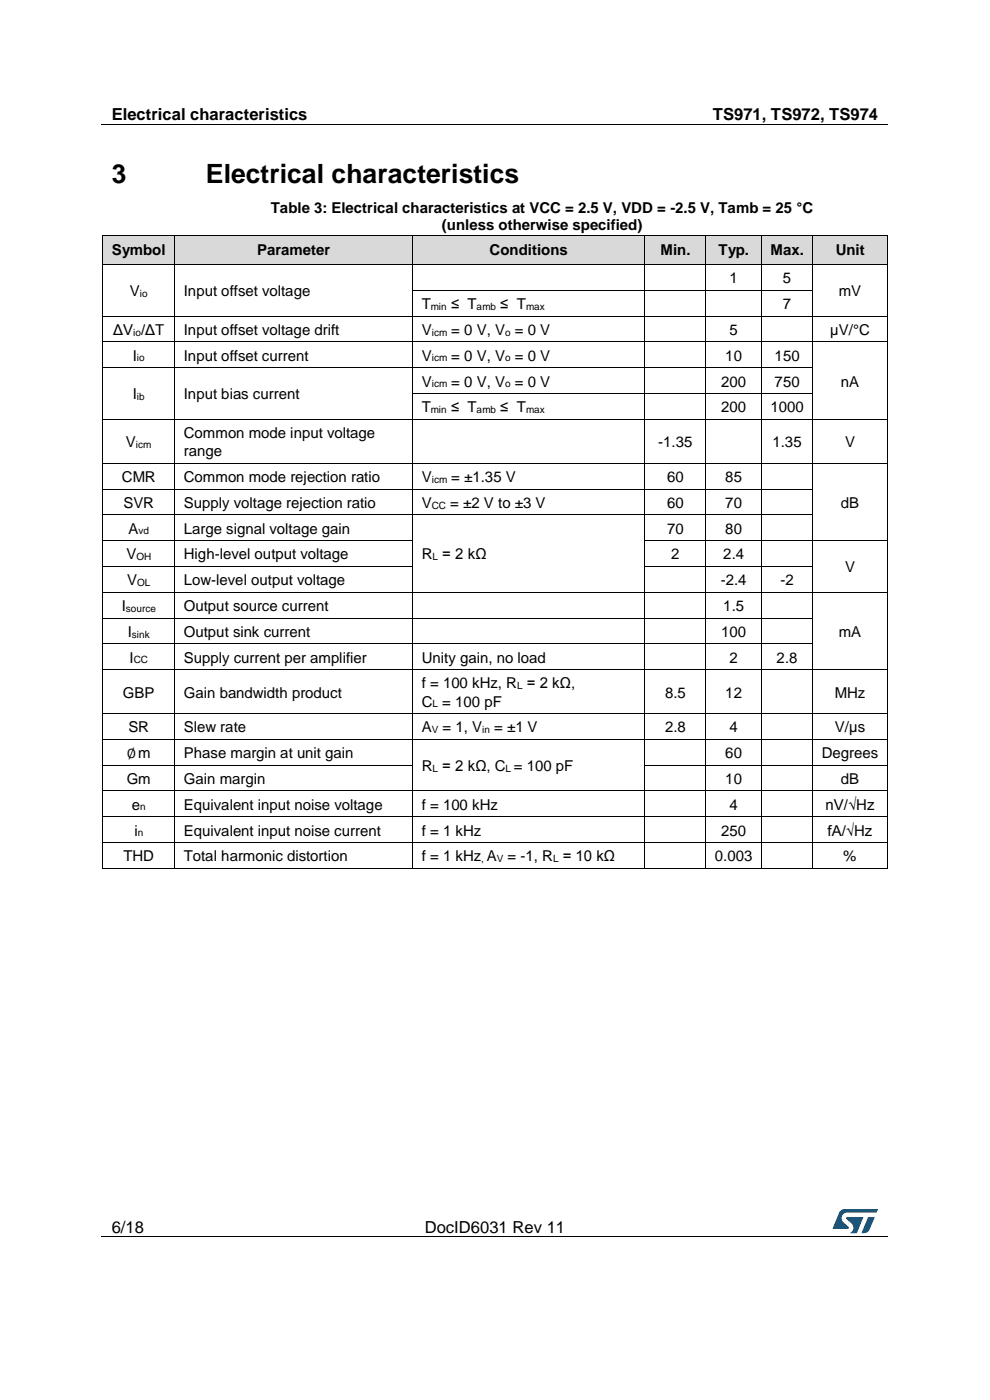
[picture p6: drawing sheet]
<svg xmlns="http://www.w3.org/2000/svg" width="210mm" height="297mm" viewBox="0 0 210 297" stroke-linecap="round" stroke-linejoin="round" font-family="sans-serif">
<path d="M21.5 26.5h166.7M21.5 262.4h166.7" fill="none" stroke="#000" stroke-width=".21"/>
<g fill="#000">
<path d="M105 26.4h.2v.1h-.2z" fill-rule="evenodd"/>
<path d="M61.6 262.3h.1v.2h-.1z" fill-rule="evenodd"/>
<path d="M148 262.3h.1v.2h-.1z" fill-rule="evenodd"/>
</g>
<g fill="#005288">
<path d="M178.2 257l.6-.4 .4-.1 7 .1-.3 .6h-6.1a1.26 1.26 0 0 0-1.3 1.1 1.26 1.26 0 0 0 .8 1.4l.7 .6v.3l-3.3 .1z"/>
<path d="M184.2 258.2l1.3 .1-1 2.5a1.32 1.32 0 0 1-1.7 .7z"/>
<path d="M179.6 258.2l3.5 .1-1.4 3.3h-1.4a1.35 1.35 0 0 0 .7-1.2 1.35 1.35 0 0 0-.8-1.2l-.6-.6z"/>
</g>
<g fill="#d9d9d9">
<path d="M21.8 50h15.3v6.1h-15.3z" fill-rule="evenodd"/>
<path d="M23.7 50h11.5v6.1h-11.5z" fill-rule="evenodd"/>
<path d="M37.1 50h50.4v6.1h-50.4z" fill-rule="evenodd"/>
<path d="M39 50h46.7v6.1h-46.7z" fill-rule="evenodd"/>
<path d="M87.6 50h49.1v6.1h-49.1z" fill-rule="evenodd"/>
<path d="M89.5 50h45.4v6.1h-45.4z" fill-rule="evenodd"/>
<path d="M136.8 50h13v6.1h-13z" fill-rule="evenodd"/>
<path d="M138.7 50h9.2v6.1h-9.2z" fill-rule="evenodd"/>
<path d="M149.8 50h11.7v6.1h-11.7z" fill-rule="evenodd"/>
<path d="M151.7 50h7.9v6.1h-7.9z" fill-rule="evenodd"/>
<path d="M161.6 50h10.8v6.1h-10.8z" fill-rule="evenodd"/>
<path d="M163.4 50h7.2v6.1h-7.2z" fill-rule="evenodd"/>
<path d="M172.5 50h15.7v6.1h-15.7z" fill-rule="evenodd"/>
<path d="M174.4 50h11.9v6.1h-11.9z" fill-rule="evenodd"/>
</g>
<g fill="#000">
<path d="M21.7 56.1h.1v.1h-.1z" fill-rule="evenodd"/>
<path d="M21.7 56.1h.1v.1h-.1z" fill-rule="evenodd"/>
<path d="M21.7 50h.1z" fill-rule="evenodd"/>
<path d="M21.7 50h.1z" fill-rule="evenodd"/>
<path d="M21.8 56.1h.2v.1h-.2z" fill-rule="evenodd"/>
<path d="M37 56.1h.2v.1h-.2z" fill-rule="evenodd"/>
<path d="M37 50h.1z" fill-rule="evenodd"/>
<path d="M37.2 56.1h.1v.1h-.1z" fill-rule="evenodd"/>
<path d="M87.4 56.1h.2v.1h-.2z" fill-rule="evenodd"/>
<path d="M87.5 50h.1z" fill-rule="evenodd"/>
<path d="M87.6 56.1h.2v.1h-.2z" fill-rule="evenodd"/>
<path d="M136.7 56.1h.1v.1h-.1z" fill-rule="evenodd"/>
<path d="M136.7 50h.1z" fill-rule="evenodd"/>
<path d="M136.8 56.1h.2v.1h-.2z" fill-rule="evenodd"/>
<path d="M149.7 56.1h.1v.1h-.1z" fill-rule="evenodd"/>
<path d="M149.7 50h.1z" fill-rule="evenodd"/>
<path d="M149.8 56.1h.2v.1h-.2z" fill-rule="evenodd"/>
<path d="M161.5 56.1h.1v.1h-.1z" fill-rule="evenodd"/>
<path d="M161.5 50h.1z" fill-rule="evenodd"/>
<path d="M161.6 56.1h.2v.1h-.2z" fill-rule="evenodd"/>
<path d="M172.3 56.1h.2v.1h-.2z" fill-rule="evenodd"/>
<path d="M172.4 50h.1z" fill-rule="evenodd"/>
<path d="M172.5 56.1h.2v.1h-.2z" fill-rule="evenodd"/>
<path d="M188.2 56.1h.1v.1h-.1z" fill-rule="evenodd"/>
<path d="M188.2 56.1h.1v.1h-.1z" fill-rule="evenodd"/>
<path d="M188.2 50h.1z" fill-rule="evenodd"/>
<path d="M188.2 50h.1z" fill-rule="evenodd"/>
<path d="M21.7 61.5h.1v.2h-.1z" fill-rule="evenodd"/>
<path d="M21.7 67h.1v.1h-.1z" fill-rule="evenodd"/>
<path d="M21.7 72.4h.1v.2h-.1z" fill-rule="evenodd"/>
<path d="M21.7 77.9h.1v.2h-.1z" fill-rule="evenodd"/>
<path d="M37 61.5h.2v.2h-.2z" fill-rule="evenodd"/>
<path d="M37 67h.2v.1h-.2z" fill-rule="evenodd"/>
<path d="M37 72.4h.2v.2h-.2z" fill-rule="evenodd"/>
<path d="M37 77.9h.2v.2h-.2z" fill-rule="evenodd"/>
<path d="M87.4 61.5h.2v.2h-.2z" fill-rule="evenodd"/>
<path d="M87.4 67h.2v.1h-.2z" fill-rule="evenodd"/>
<path d="M87.4 72.4h.2v.2h-.2z" fill-rule="evenodd"/>
<path d="M87.4 77.9h.2v.2h-.2z" fill-rule="evenodd"/>
<path d="M136.7 61.5h.1v.2h-.1z" fill-rule="evenodd"/>
<path d="M136.7 67h.1v.1h-.1z" fill-rule="evenodd"/>
<path d="M136.7 72.4h.1v.2h-.1z" fill-rule="evenodd"/>
<path d="M136.7 77.9h.1v.2h-.1z" fill-rule="evenodd"/>
<path d="M149.7 61.5h.1v.2h-.1z" fill-rule="evenodd"/>
<path d="M149.7 67h.1v.1h-.1z" fill-rule="evenodd"/>
<path d="M149.7 72.4h.1v.2h-.1z" fill-rule="evenodd"/>
<path d="M149.7 77.9h.1v.2h-.1z" fill-rule="evenodd"/>
<path d="M161.5 61.5h.1v.2h-.1z" fill-rule="evenodd"/>
<path d="M161.5 67h.1v.1h-.1z" fill-rule="evenodd"/>
<path d="M161.5 72.4h.1v.2h-.1z" fill-rule="evenodd"/>
<path d="M161.5 77.9h.1v.2h-.1z" fill-rule="evenodd"/>
<path d="M172.3 61.5h.2v.2h-.2z" fill-rule="evenodd"/>
<path d="M172.3 67h.2v.1h-.2z" fill-rule="evenodd"/>
<path d="M172.3 72.4h.2v.2h-.2z" fill-rule="evenodd"/>
<path d="M172.3 77.9h.2v.2h-.2z" fill-rule="evenodd"/>
<path d="M188.2 61.5h.1v.2h-.1z" fill-rule="evenodd"/>
<path d="M188.2 67h.1v.1h-.1z" fill-rule="evenodd"/>
<path d="M188.2 72.4h.1v.2h-.1z" fill-rule="evenodd"/>
<path d="M188.2 77.9h.1v.2h-.1z" fill-rule="evenodd"/>
<path d="M21.7 83.4h.1v.2h-.1z" fill-rule="evenodd"/>
<path d="M21.7 88.9h.1v.1h-.1z" fill-rule="evenodd"/>
<path d="M21.7 98.2h.1v.2h-.1z" fill-rule="evenodd"/>
<path d="M37 83.4h.2v.2h-.2z" fill-rule="evenodd"/>
<path d="M37 88.9h.2v.1h-.2z" fill-rule="evenodd"/>
<path d="M37 98.2h.2v.2h-.2z" fill-rule="evenodd"/>
<path d="M87.4 83.4h.2v.2h-.2z" fill-rule="evenodd"/>
<path d="M87.4 88.9h.2v.1h-.2z" fill-rule="evenodd"/>
<path d="M87.4 98.2h.2v.2h-.2z" fill-rule="evenodd"/>
<path d="M136.7 83.4h.1v.2h-.1z" fill-rule="evenodd"/>
<path d="M136.7 88.9h.1v.1h-.1z" fill-rule="evenodd"/>
<path d="M136.7 98.2h.1v.2h-.1z" fill-rule="evenodd"/>
<path d="M149.7 83.4h.1v.2h-.1z" fill-rule="evenodd"/>
<path d="M149.7 88.9h.1v.1h-.1z" fill-rule="evenodd"/>
<path d="M149.7 98.2h.1v.2h-.1z" fill-rule="evenodd"/>
<path d="M161.5 83.4h.1v.2h-.1z" fill-rule="evenodd"/>
<path d="M161.5 88.9h.1v.1h-.1z" fill-rule="evenodd"/>
<path d="M161.5 98.2h.1v.2h-.1z" fill-rule="evenodd"/>
<path d="M172.3 83.4h.2v.2h-.2z" fill-rule="evenodd"/>
<path d="M172.3 88.9h.2v.1h-.2z" fill-rule="evenodd"/>
<path d="M172.3 98.2h.2v.2h-.2z" fill-rule="evenodd"/>
<path d="M188.2 83.4h.1v.2h-.1z" fill-rule="evenodd"/>
<path d="M188.2 88.9h.1v.1h-.1z" fill-rule="evenodd"/>
<path d="M188.2 98.2h.1v.2h-.1z" fill-rule="evenodd"/>
<path d="M21.7 103.7h.1v.2h-.1z" fill-rule="evenodd"/>
<path d="M21.7 109.2h.1v.1h-.1z" fill-rule="evenodd"/>
<path d="M21.7 114.6h.1v.2h-.1z" fill-rule="evenodd"/>
<path d="M37 103.7h.2v.2h-.2z" fill-rule="evenodd"/>
<path d="M37 109.2h.2v.1h-.2z" fill-rule="evenodd"/>
<path d="M37 114.6h.2v.2h-.2z" fill-rule="evenodd"/>
<path d="M87.4 103.7h.2v.2h-.2z" fill-rule="evenodd"/>
<path d="M87.4 109.2h.2v.1h-.2z" fill-rule="evenodd"/>
<path d="M87.4 114.6h.2v.2h-.2z" fill-rule="evenodd"/>
<path d="M136.7 103.7h.1v.2h-.1z" fill-rule="evenodd"/>
<path d="M136.7 109.2h.1v.1h-.1z" fill-rule="evenodd"/>
<path d="M136.7 114.6h.1v.2h-.1z" fill-rule="evenodd"/>
<path d="M149.7 103.7h.1v.2h-.1z" fill-rule="evenodd"/>
<path d="M149.7 109.2h.1v.1h-.1z" fill-rule="evenodd"/>
<path d="M149.7 114.6h.1v.2h-.1z" fill-rule="evenodd"/>
<path d="M161.5 103.7h.1v.2h-.1z" fill-rule="evenodd"/>
<path d="M161.5 109.2h.1v.1h-.1z" fill-rule="evenodd"/>
<path d="M161.5 114.6h.1v.2h-.1z" fill-rule="evenodd"/>
<path d="M172.3 103.7h.2v.2h-.2z" fill-rule="evenodd"/>
<path d="M172.3 109.2h.2v.1h-.2z" fill-rule="evenodd"/>
<path d="M172.3 114.6h.2v.2h-.2z" fill-rule="evenodd"/>
<path d="M188.2 103.7h.1v.2h-.1z" fill-rule="evenodd"/>
<path d="M188.2 109.2h.1v.1h-.1z" fill-rule="evenodd"/>
<path d="M188.2 114.6h.1v.2h-.1z" fill-rule="evenodd"/>
<path d="M21.7 120.1h.1v.1h-.1z" fill-rule="evenodd"/>
<path d="M21.7 125.5h.1v.2h-.1z" fill-rule="evenodd"/>
<path d="M21.7 131h.1v.2h-.1z" fill-rule="evenodd"/>
<path d="M21.7 136.5h.1v.2h-.1z" fill-rule="evenodd"/>
<path d="M37 120.1h.2v.1h-.2z" fill-rule="evenodd"/>
<path d="M37 125.5h.2v.2h-.2z" fill-rule="evenodd"/>
<path d="M37 131h.2v.2h-.2z" fill-rule="evenodd"/>
<path d="M37 136.5h.2v.2h-.2z" fill-rule="evenodd"/>
<path d="M87.4 120.1h.2v.1h-.2z" fill-rule="evenodd"/>
<path d="M87.4 125.5h.2v.2h-.2z" fill-rule="evenodd"/>
<path d="M87.4 131h.2v.2h-.2z" fill-rule="evenodd"/>
<path d="M87.4 136.5h.2v.2h-.2z" fill-rule="evenodd"/>
<path d="M136.7 120.1h.1v.1h-.1z" fill-rule="evenodd"/>
<path d="M136.7 125.5h.1v.2h-.1z" fill-rule="evenodd"/>
<path d="M136.7 131h.1v.2h-.1z" fill-rule="evenodd"/>
<path d="M136.7 136.5h.1v.2h-.1z" fill-rule="evenodd"/>
<path d="M149.7 120.1h.1v.1h-.1z" fill-rule="evenodd"/>
<path d="M149.7 125.5h.1v.2h-.1z" fill-rule="evenodd"/>
<path d="M149.7 131h.1v.2h-.1z" fill-rule="evenodd"/>
<path d="M149.7 136.5h.1v.2h-.1z" fill-rule="evenodd"/>
<path d="M161.5 120.1h.1v.1h-.1z" fill-rule="evenodd"/>
<path d="M161.5 125.5h.1v.2h-.1z" fill-rule="evenodd"/>
<path d="M161.5 131h.1v.2h-.1z" fill-rule="evenodd"/>
<path d="M161.5 136.5h.1v.2h-.1z" fill-rule="evenodd"/>
<path d="M172.3 120.1h.2v.1h-.2z" fill-rule="evenodd"/>
<path d="M172.3 125.5h.2v.2h-.2z" fill-rule="evenodd"/>
<path d="M172.3 131h.2v.2h-.2z" fill-rule="evenodd"/>
<path d="M172.3 136.5h.2v.2h-.2z" fill-rule="evenodd"/>
<path d="M188.2 120.1h.1v.1h-.1z" fill-rule="evenodd"/>
<path d="M188.2 125.5h.1v.2h-.1z" fill-rule="evenodd"/>
<path d="M188.2 131h.1v.2h-.1z" fill-rule="evenodd"/>
<path d="M188.2 136.5h.1v.2h-.1z" fill-rule="evenodd"/>
<path d="M21.7 142h.1v.1h-.1z" fill-rule="evenodd"/>
<path d="M21.7 151.3h.1v.2h-.1z" fill-rule="evenodd"/>
<path d="M21.7 156.8h.1v.2h-.1z" fill-rule="evenodd"/>
<path d="M37 142h.2v.1h-.2z" fill-rule="evenodd"/>
<path d="M37 151.3h.2v.2h-.2z" fill-rule="evenodd"/>
<path d="M37 156.8h.2v.2h-.2z" fill-rule="evenodd"/>
<path d="M87.4 142h.2v.1h-.2z" fill-rule="evenodd"/>
<path d="M87.4 151.3h.2v.2h-.2z" fill-rule="evenodd"/>
<path d="M87.4 156.8h.2v.2h-.2z" fill-rule="evenodd"/>
<path d="M136.7 142h.1v.1h-.1z" fill-rule="evenodd"/>
<path d="M136.7 151.3h.1v.2h-.1z" fill-rule="evenodd"/>
<path d="M136.7 156.8h.1v.2h-.1z" fill-rule="evenodd"/>
<path d="M149.7 142h.1v.1h-.1z" fill-rule="evenodd"/>
<path d="M149.7 151.3h.1v.2h-.1z" fill-rule="evenodd"/>
<path d="M149.7 156.8h.1v.2h-.1z" fill-rule="evenodd"/>
<path d="M161.5 142h.1v.1h-.1z" fill-rule="evenodd"/>
<path d="M161.5 151.3h.1v.2h-.1z" fill-rule="evenodd"/>
<path d="M161.5 156.8h.1v.2h-.1z" fill-rule="evenodd"/>
<path d="M172.3 142h.2v.1h-.2z" fill-rule="evenodd"/>
<path d="M172.3 151.3h.2v.2h-.2z" fill-rule="evenodd"/>
<path d="M172.3 156.8h.2v.2h-.2z" fill-rule="evenodd"/>
<path d="M188.2 142h.1v.1h-.1z" fill-rule="evenodd"/>
<path d="M188.2 151.3h.1v.2h-.1z" fill-rule="evenodd"/>
<path d="M188.2 156.8h.1v.2h-.1z" fill-rule="evenodd"/>
<path d="M21.7 162.2h.1v.2h-.1z" fill-rule="evenodd"/>
<path d="M21.7 167.7h.1v.2h-.1z" fill-rule="evenodd"/>
<path d="M21.7 173.2h.1v.1h-.1z" fill-rule="evenodd"/>
<path d="M21.7 178.7h.1v.1h-.1z" fill-rule="evenodd"/>
<path d="M37 162.2h.2v.2h-.2z" fill-rule="evenodd"/>
<path d="M37 167.7h.2v.2h-.2z" fill-rule="evenodd"/>
<path d="M37 173.2h.2v.1h-.2z" fill-rule="evenodd"/>
<path d="M37 178.7h.2v.1h-.2z" fill-rule="evenodd"/>
<path d="M87.4 162.2h.2v.2h-.2z" fill-rule="evenodd"/>
<path d="M87.4 167.7h.2v.2h-.2z" fill-rule="evenodd"/>
<path d="M87.4 173.2h.2v.1h-.2z" fill-rule="evenodd"/>
<path d="M87.4 178.7h.2v.1h-.2z" fill-rule="evenodd"/>
<path d="M136.7 162.2h.1v.2h-.1z" fill-rule="evenodd"/>
<path d="M136.7 167.7h.1v.2h-.1z" fill-rule="evenodd"/>
<path d="M136.7 173.2h.1v.1h-.1z" fill-rule="evenodd"/>
<path d="M136.7 178.7h.1v.1h-.1z" fill-rule="evenodd"/>
<path d="M149.7 162.2h.1v.2h-.1z" fill-rule="evenodd"/>
<path d="M149.7 167.7h.1v.2h-.1z" fill-rule="evenodd"/>
<path d="M149.7 173.2h.1v.1h-.1z" fill-rule="evenodd"/>
<path d="M149.7 178.7h.1v.1h-.1z" fill-rule="evenodd"/>
<path d="M161.5 162.2h.1v.2h-.1z" fill-rule="evenodd"/>
<path d="M161.5 167.7h.1v.2h-.1z" fill-rule="evenodd"/>
<path d="M161.5 173.2h.1v.1h-.1z" fill-rule="evenodd"/>
<path d="M161.5 178.7h.1v.1h-.1z" fill-rule="evenodd"/>
<path d="M172.3 162.2h.2v.2h-.2z" fill-rule="evenodd"/>
<path d="M172.3 167.7h.2v.2h-.2z" fill-rule="evenodd"/>
<path d="M172.3 173.2h.2v.1h-.2z" fill-rule="evenodd"/>
<path d="M172.3 178.7h.2v.1h-.2z" fill-rule="evenodd"/>
<path d="M188.2 162.2h.1v.2h-.1z" fill-rule="evenodd"/>
<path d="M188.2 167.7h.1v.2h-.1z" fill-rule="evenodd"/>
<path d="M188.2 173.2h.1v.1h-.1z" fill-rule="evenodd"/>
<path d="M188.2 178.7h.1v.1h-.1z" fill-rule="evenodd"/>
<path d="M21.7 184.1h.1v.2h-.1z" fill-rule="evenodd"/>
<path d="M21.7 184.1h.1v.2h-.1z" fill-rule="evenodd"/>
<path d="M37 184.1h.2v.2h-.2z" fill-rule="evenodd"/>
<path d="M87.4 184.1h.2v.2h-.2z" fill-rule="evenodd"/>
<path d="M136.7 184.1h.1v.2h-.1z" fill-rule="evenodd"/>
<path d="M149.7 184.1h.1v.2h-.1z" fill-rule="evenodd"/>
<path d="M161.5 184.1h.1v.2h-.1z" fill-rule="evenodd"/>
<path d="M172.3 184.1h.2v.2h-.2z" fill-rule="evenodd"/>
<path d="M188.2 184.1h.1v.2h-.1z" fill-rule="evenodd"/>
<path d="M188.2 184.1h.1v.2h-.1z" fill-rule="evenodd"/>
</g>
<g fill="none" stroke="#000" stroke-width=".21">
<path d="M21.8 56.2v5.3M21.8 50v6.1M21.8 50h15.3M22 56.1h15M37.1 50v6.1M37.1 56.2v5.3M37.1 50h50.4M37.3 56.1h50.1M87.5 50v6.1M87.5 56.2v5.3M87.6 50h49.1M87.8 56.1h48.9"/>
<path d="M136.8 50v6.1M136.8 56.2v5.3M136.8 50h12.9M137 56.1h12.7M149.8 56.2v5.3M149.8 50v6.1M149.8 50h11.7M150 56.1h11.5M161.5 50v6.1M161.5 56.2v5.3M161.6 50h10.8M161.8 56.1h10.5"/>
<path d="M172.4 50v6.1M172.4 56.2v5.3M172.5 50h15.7M172.7 56.1h15.5M188.2 50v6.1M188.2 56.2v5.3M21.8 61.7v5.3M21.8 67.1v5.3M21.8 72.6v5.3M21.8 78.1v5.3M21.8 67.1h15.2M21.8 72.5h15.2"/>
<path d="M21.8 78h15.2M37.1 61.7v5.3M37.1 67.1v5.3M37.1 72.6v5.3M37.1 78.1v5.3M37.2 67.1h50.2M37.2 72.5h50.2M37.2 78h50.2M87.5 61.7v5.3M87.5 67.1v5.3M87.5 72.6v5.3M87.5 78.1v5.3"/>
<path d="M87.6 61.6h49.1M87.6 67.1h49.1M87.6 72.5h49.1M87.6 78h49.1M136.8 61.7v5.3M136.8 67.1v5.3M136.8 72.6v5.3M136.8 78.1v5.3M136.8 61.6h12.9M136.8 67.1h12.9M136.8 72.5h12.9M136.8 78h12.9"/>
<path d="M149.8 61.7v5.3M149.8 67.1v5.3M149.8 72.6v5.3M149.8 78.1v5.3M149.8 61.6h11.7M149.8 67.1h11.7M149.8 72.5h11.7M149.8 78h11.7M161.5 61.7v5.3M161.5 67.1v5.3M161.5 72.6v5.3M161.5 78.1v5.3"/>
<path d="M161.6 61.6h10.7M161.6 67.1h10.7M161.6 72.5h10.7M161.6 78h10.7M172.4 61.7v5.3M172.4 67.1v5.3M172.4 72.6v5.3M172.4 78.1v5.3M172.5 67.1h15.7M172.5 72.5h15.7M188.2 61.7v5.3M188.2 67.1v5.3"/>
<path d="M188.2 72.6v5.3M188.2 78.1v5.3M21.8 83.6v5.3M21.8 89v9.2M21.8 98.4v5.3M21.8 89h15.2M21.8 98.3h15.2M37.1 83.6v5.3M37.1 89v9.2M37.1 98.4v5.3M37.2 89h50.2M37.2 98.3h50.2"/>
<path d="M87.5 83.6v5.3M87.5 89v9.2M87.5 98.4v5.3M87.6 83.5h49.1M87.6 89h49.1M87.6 98.3h49.1M136.8 83.6v5.3M136.8 89v9.2M136.8 98.4v5.3M136.8 83.5h12.9M136.8 89h12.9M136.8 98.3h12.9"/>
<path d="M149.8 83.6v5.3M149.8 89v9.2M149.8 98.4v5.3M149.8 83.5h11.7M149.8 89h11.7M149.8 98.3h11.7M161.5 83.6v5.3M161.5 89v9.2M161.5 98.4v5.3M161.6 83.5h10.7M161.6 89h10.7M161.6 98.3h10.7"/>
<path d="M172.4 83.6v5.3M172.4 89v9.2M172.4 98.4v5.3M172.5 89h15.7M172.5 98.3h15.7M188.2 83.6v5.3M188.2 89v9.2M188.2 98.4v5.3M21.8 103.9v5.3M21.8 109.3v5.3M21.8 114.8v5.3M21.8 103.8h15.2"/>
<path d="M21.8 109.2h15.2M21.8 114.7h15.2M37.1 103.9v5.3M37.1 109.3v5.3M37.1 114.8v5.3M37.2 103.8h50.2M37.2 109.2h50.2M37.2 114.7h50.2M87.5 103.9v5.3M87.5 109.3v5.3M87.5 114.8v5.3M87.6 103.8h49.1"/>
<path d="M87.6 109.2h49.1M136.8 103.9v5.3M136.8 109.3v5.3M136.8 114.8v5.3M136.8 103.8h12.9M136.8 109.2h12.9M136.8 114.7h12.9M149.8 103.9v5.3M149.8 109.3v5.3M149.8 114.8v5.3M149.8 103.8h11.7M149.8 109.2h11.7"/>
<path d="M149.8 114.7h11.7M161.5 103.9v5.3M161.5 109.3v5.3M161.5 114.8v5.3M161.6 103.8h10.7M161.6 109.2h10.7M161.6 114.7h10.7M172.4 103.9v5.3M172.4 109.3v5.3M172.4 114.8v5.3M172.5 114.7h15.7M188.2 103.9v5.3"/>
<path d="M188.2 109.3v5.3M188.2 114.8v5.3M21.8 120.2v5.3M21.8 125.7v5.3M21.8 131.2v5.3M21.8 136.7v5.3M21.8 120.2h15.2M21.8 125.6h15.2M21.8 131.1h15.2M21.8 136.6h15.2M37.1 120.2v5.3M37.1 125.7v5.3"/>
<path d="M37.1 131.2v5.3M37.1 136.7v5.3M37.2 120.2h50.2M37.2 125.6h50.2M37.2 131.1h50.2M37.2 136.6h50.2M87.5 120.2v5.3M87.5 125.7v5.3M87.5 131.2v5.3M87.5 136.7v5.3M87.6 125.6h49.1M87.6 131.1h49.1"/>
<path d="M87.6 136.6h49.1M136.8 120.2v5.3M136.8 125.7v5.3M136.8 131.2v5.3M136.8 136.7v5.3M136.8 120.2h12.9M136.8 125.6h12.9M136.8 131.1h12.9M136.8 136.6h12.9M149.8 120.2v5.3M149.8 125.7v5.3M149.8 131.2v5.3"/>
<path d="M149.8 136.7v5.3M149.8 120.2h11.7M149.8 125.6h11.7M149.8 131.1h11.7M149.8 136.6h11.7M161.5 120.2v5.3M161.5 125.7v5.3M161.5 131.2v5.3M161.5 136.7v5.3M161.6 120.2h10.7M161.6 125.6h10.7M161.6 131.1h10.7"/>
<path d="M161.6 136.6h10.7M172.4 120.2v5.3M172.4 125.7v5.3M172.4 131.2v5.3M172.4 136.7v5.3M172.5 125.6h15.7M188.2 120.2v5.3M188.2 125.7v5.3M188.2 131.2v5.3M188.2 136.7v5.3M21.8 142.1v9.2M21.8 151.5v5.3"/>
<path d="M21.8 157v5.2M21.8 142h15.2M21.8 151.4h15.2M21.8 156.9h15.2M37.1 142.1v9.2M37.1 151.5v5.3M37.1 157v5.2M37.2 142h50.2M37.2 151.4h50.2M37.2 156.9h50.2M87.5 142.1v9.2M87.5 151.5v5.3"/>
<path d="M87.5 157v5.2M87.6 142h49.1M87.6 151.4h49.1M87.6 156.9h49.1M136.8 142.1v9.2M136.8 151.5v5.3M136.8 157v5.2M136.8 142h12.9M136.8 151.4h12.9M136.8 156.9h12.9M149.8 142.1v9.2M149.8 151.5v5.3"/>
<path d="M149.8 157v5.2M149.8 142h11.7M149.8 151.4h11.7M149.8 156.9h11.7M161.5 142.1v9.2M161.5 151.5v5.3M161.5 157v5.2M161.6 142h10.7M161.6 151.4h10.7M161.6 156.9h10.7M172.4 142.1v9.2M172.4 151.5v5.3"/>
<path d="M172.4 157v5.2M172.5 142h15.7M172.5 151.4h15.7M172.5 156.9h15.7M188.2 142.1v9.2M188.2 151.5v5.3M188.2 157v5.2M21.8 162.4v5.3M21.8 167.9v5.3M21.8 173.3v5.4M21.8 178.8v5.3M21.8 162.3h15.2"/>
<path d="M21.8 167.8h15.2M21.8 173.3h15.2M21.8 178.8h15.2M37.1 162.4v5.3M37.1 167.9v5.3M37.1 173.3v5.4M37.1 178.8v5.3M37.2 162.3h50.2M37.2 167.8h50.2M37.2 173.3h50.2M37.2 178.8h50.2M87.5 162.4v5.3"/>
<path d="M87.5 167.9v5.3M87.5 173.3v5.4M87.5 178.8v5.3M87.6 167.8h49.1M87.6 173.3h49.1M87.6 178.8h49.1M136.8 162.4v5.3M136.8 167.9v5.3M136.8 173.3v5.4M136.8 178.8v5.3M136.8 162.3h12.9M136.8 167.8h12.9"/>
<path d="M136.8 173.3h12.9M136.8 178.8h12.9M149.8 162.4v5.3M149.8 167.9v5.3M149.8 173.3v5.4M149.8 178.8v5.3M149.8 162.3h11.7M149.8 167.8h11.7M149.8 173.3h11.7M149.8 178.8h11.7M161.5 162.4v5.3M161.5 167.9v5.3"/>
<path d="M161.5 173.3v5.4M161.5 178.8v5.3M161.6 162.3h10.7M161.6 167.8h10.7M161.6 173.3h10.7M161.6 178.8h10.7M172.4 162.4v5.3M172.4 167.9v5.3M172.4 173.3v5.4M172.4 178.8v5.3M172.5 162.3h15.7M172.5 167.8h15.7"/>
<path d="M172.5 173.3h15.7M172.5 178.8h15.7M188.2 162.4v5.3M188.2 167.9v5.3M188.2 173.3v5.4M188.2 178.8v5.3M21.8 184.2h15.2M37.2 184.2h50.2M87.6 184.2h49.1M136.8 184.2h12.9M149.8 184.2h11.7M161.6 184.2h10.7"/>
<path d="M172.5 184.2h15.7"/>
</g>
<g font-size="5.6">
<text x="23.7" y="38.9">3</text>
<text x="43.7" y="38.9">Electrical characteristics</text>
</g>
<g font-size="3.5">
<text x="23.7" y="25.5">Electrical characteristics</text>
<text x="151.2" y="25.5">TS971, TS972, TS974</text>
<text x="23.7" y="261.5">6/18</text>
<text x="90.1" y="261.5">DocID6031 Rev 11</text>
</g>
<g font-size="3.2">
<text x="57.5" y="45.2">Table 3: Electrical characteristics at VCC = 2.5 V, VDD = -2.5 V, Tamb = 25 °C</text>
<text x="93.7" y="48.8">(unless otherwise specified)</text>
<text x="23.7" y="54.2">Symbol</text>
<text x="54.5" y="54.2">Parameter</text>
<text x="103.9" y="54.2">Conditions</text>
<text x="140.1" y="54.2">Min.</text>
<text x="152.4" y="54.2">Typ.</text>
<text x="163.4" y="54.2">Max.</text>
<text x="177.3" y="54.2">Unit</text>
<text x="27.6" y="62.8">V</text>
<text x="39" y="62.8">Input offset voltage</text>
<text x="89.5" y="65.6">T</text>
<text x="95.7" y="65.6">≤ T</text>
<text x="106.1" y="65.6">≤ T</text>
<text x="154.8" y="60.1">1</text>
<text x="166.1" y="60.1">5</text>
<text x="166.1" y="65.6">7</text>
<text x="177.9" y="62.8">mV</text>
<text x="24" y="71">ΔV /ΔT</text>
<text x="39" y="71">Input offset voltage drift</text>
<text x="89.5" y="71">V</text>
<text x="95.7" y="71">= 0 V, V = 0 V</text>
<text x="154.8" y="71">5</text>
<text x="176.1" y="71">µV/°C</text>
<text x="28.2" y="76.5">I</text>
<text x="39" y="76.5">Input offset current</text>
<text x="89.5" y="76.5">V</text>
<text x="95.7" y="76.5">= 0 V, V = 0 V</text>
<text x="153.9" y="76.5">10</text>
<text x="164.3" y="76.5">150</text>
<text x="89.5" y="82">V</text>
<text x="95.7" y="82">= 0 V, V = 0 V</text>
<text x="153" y="82">200</text>
<text x="164.3" y="82">750</text>
<text x="178.4" y="82">nA</text>
<text x="28.2" y="84.7">I</text>
<text x="39" y="84.7">Input bias current</text>
<text x="89.5" y="87.5">T</text>
<text x="95.7" y="87.5">≤ T</text>
<text x="106.1" y="87.5">≤ T</text>
<text x="153" y="87.5">200</text>
<text x="163.4" y="87.5">1000</text>
<text x="26.7" y="94.9">V</text>
<text x="39" y="92.9">Common mode input voltage</text>
<text x="139.6" y="94.9">-1.35</text>
<text x="163.9" y="94.9">1.35</text>
<text x="179.3" y="94.9">V</text>
<text x="39" y="96.8">range</text>
<text x="25.8" y="102.3">CMR</text>
<text x="26.2" y="107.8">SVR</text>
<text x="39" y="102.3">Common mode rejection ratio</text>
<text x="39" y="107.8">Supply voltage rejection ratio</text>
<text x="89.5" y="102.3">V</text>
<text x="89.5" y="107.8">V</text>
<text x="95.5" y="107.8">= ±2 V to ±3 V</text>
<text x="95.7" y="102.3">= ±1.35 V</text>
<text x="141.5" y="102.3">60</text>
<text x="141.5" y="107.8">60</text>
<text x="153.9" y="102.3">85</text>
<text x="153.9" y="107.8">70</text>
<text x="178.4" y="107.8">dB</text>
<text x="27.3" y="113.2">A</text>
<text x="39" y="113.2">Large signal voltage gain</text>
<text x="141.5" y="113.2">70</text>
<text x="153.9" y="113.2">80</text>
<text x="26.8" y="118.7">V</text>
<text x="39" y="118.7">High-level output voltage</text>
<text x="89.5" y="118.7">R = 2 kΩ</text>
<text x="142.4" y="118.7">2</text>
<text x="153.4" y="118.7">2.4</text>
<text x="27" y="124.1">V</text>
<text x="39" y="124.1">Low-level output voltage</text>
<text x="152.9" y="124.1">-2.4</text>
<text x="165.6" y="124.1">-2</text>
<text x="179.3" y="121.4">V</text>
<text x="25.8" y="129.6">I</text>
<text x="39" y="129.6">Output source current</text>
<text x="153.4" y="129.6">1.5</text>
<text x="27.1" y="135.1">I</text>
<text x="39" y="135.1">Output sink current</text>
<text x="153" y="135.1">100</text>
<text x="177.9" y="135.1">mA</text>
<text x="27.5" y="140.6">I</text>
<text x="39" y="140.6">Supply current per amplifier</text>
<text x="89.5" y="140.6">Unity gain, no load</text>
<text x="154.8" y="140.6">2</text>
<text x="164.8" y="140.6">2.8</text>
<text x="26.1" y="148">GBP</text>
<text x="39" y="148">Gain bandwidth product</text>
<text x="89.5" y="146">f = 100 kHz, R = 2 kΩ,</text>
<text x="89.5" y="149.9">C = 100 pF</text>
<text x="141.1" y="148">8.5</text>
<text x="153.9" y="148">12</text>
<text x="177.1" y="148">MHz</text>
<text x="27.2" y="155.4">SR</text>
<text x="39" y="155.4">Slew rate</text>
<text x="89.5" y="155.4">A</text>
<text x="93.9" y="155.4">= 1, V</text>
<text x="104.8" y="155.4">= ±1 V</text>
<text x="141.1" y="155.4">2.8</text>
<text x="154.8" y="155.4">4</text>
<text x="177.1" y="155.4">V/µs</text>
<text x="26.9" y="160.8">∅m</text>
<text x="39" y="160.8">Phase margin at unit gain</text>
<text x="153.9" y="160.8">60</text>
<text x="174.3" y="160.8">Degrees</text>
<text x="26.9" y="166.3">Gm</text>
<text x="39" y="166.3">Gain margin</text>
<text x="89.5" y="163.6">R = 2 kΩ, C = 100 pF</text>
<text x="153.9" y="166.3">10</text>
<text x="178.4" y="166.3">dB</text>
<text x="27.9" y="171.8">e</text>
<text x="39" y="171.8">Equivalent input noise voltage</text>
<text x="89.5" y="171.8">f = 100 kHz</text>
<text x="154.8" y="171.8">4</text>
<text x="175.1" y="171.8">nV/√Hz</text>
<text x="28.5" y="177.3">i</text>
<text x="39" y="177.3">Equivalent input noise current</text>
<text x="89.5" y="177.3">f = 1 kHz</text>
<text x="153" y="177.3">250</text>
<text x="175.5" y="177.3">fA/√Hz</text>
<text x="26.2" y="182.7">THD</text>
<text x="39" y="182.7">Total harmonic distortion</text>
<text x="89.5" y="182.7">f = 1 kHz A</text>
<text x="107.7" y="182.7">= -1, R = 10 kΩ</text>
<text x="151.7" y="182.7">0.003</text>
<text x="178.9" y="182.7">%</text>
</g>
<g font-size="2.1">
<text x="29.7" y="63">io</text>
<text x="91.4" y="65.8">min</text>
<text x="101.1" y="65.8">amb</text>
<text x="111.6" y="65.8">max</text>
<text x="28.2" y="71.2">io</text>
<text x="91.6" y="71.2">icm</text>
<text x="107.2" y="71.2">o</text>
<text x="29" y="76.7">io</text>
<text x="91.6" y="76.7">icm</text>
<text x="107.2" y="76.7">o</text>
<text x="91.6" y="82.2">icm</text>
<text x="107.2" y="82.2">o</text>
<text x="29" y="84.9">ib</text>
<text x="91.4" y="87.6">min</text>
<text x="101.1" y="87.6">amb</text>
<text x="111.6" y="87.6">max</text>
<text x="28.8" y="95.1">icm</text>
<text x="91.6" y="102.5">icm</text>
<text x="91.6" y="107.9">CC</text>
<text x="29.4" y="113.4">vd</text>
<text x="28.9" y="118.8">OH</text>
<text x="91.8" y="118.8">L</text>
<text x="29.1" y="124.3">OL</text>
<text x="26.7" y="129.8">source</text>
<text x="28" y="135.3">sink</text>
<text x="28.4" y="140.7">CC</text>
<text x="109.7" y="146.2">L</text>
<text x="91.6" y="155.6">V</text>
<text x="91.8" y="150.1">L</text>
<text x="102.3" y="155.6">in</text>
<text x="91.8" y="163.8">L</text>
<text x="107.2" y="163.8">L</text>
<text x="29.7" y="171.9">n</text>
<text x="29.2" y="177.4">n</text>
<text x="102.1" y="182.9">,</text>
<text x="105.4" y="182.9">V</text>
<text x="117.3" y="182.9">L</text>
</g>
</svg>
